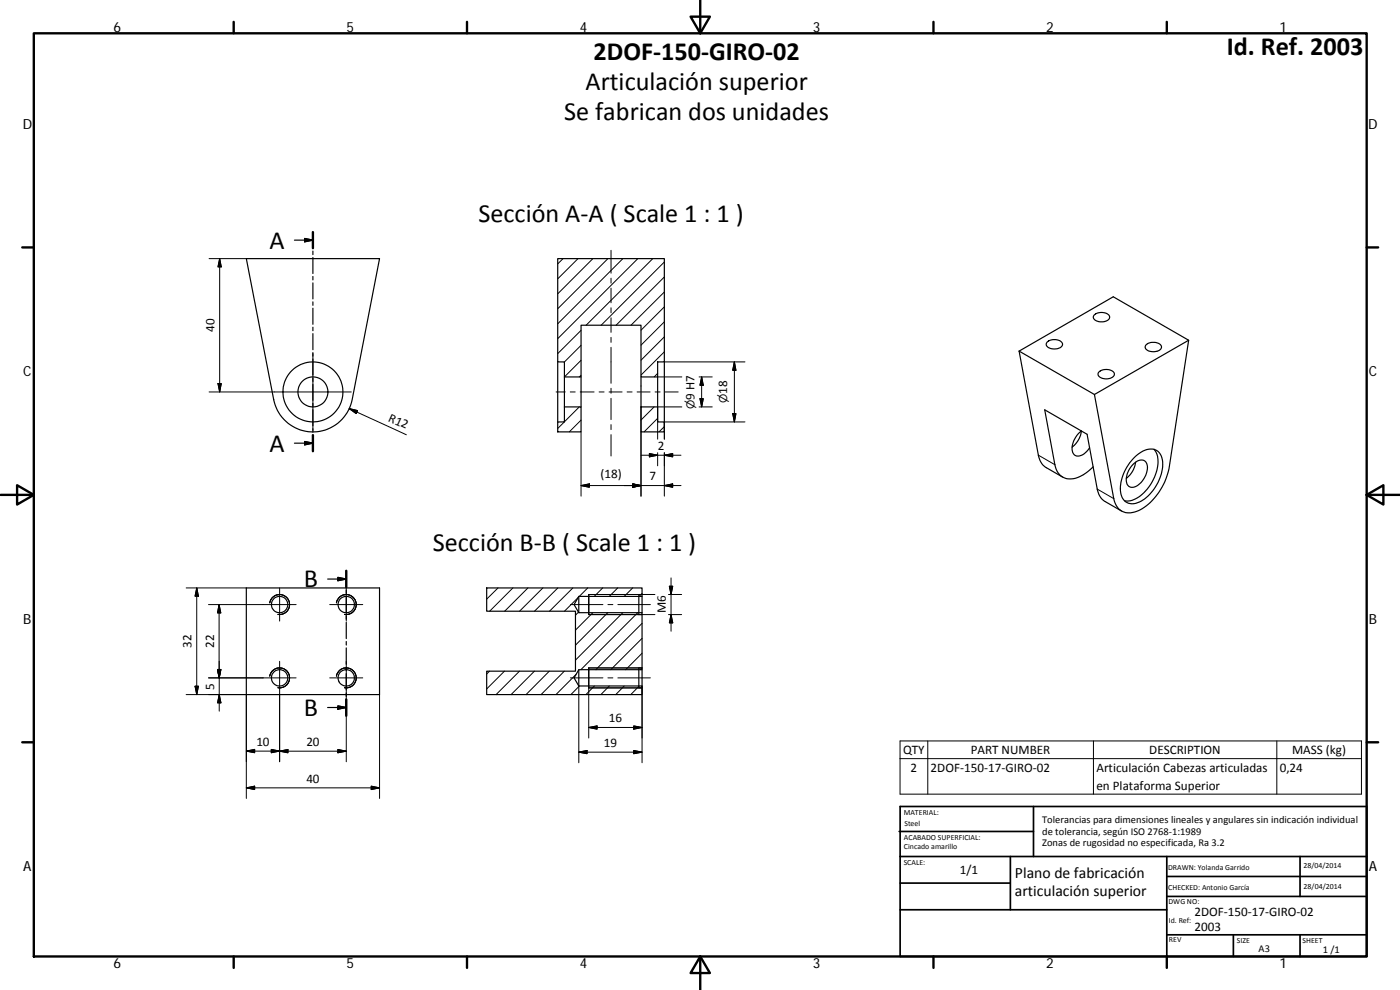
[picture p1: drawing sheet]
<svg xmlns="http://www.w3.org/2000/svg" width="420mm" height="297mm" viewBox="0 0 420 297" stroke-linecap="round" stroke-linejoin="round" font-family="sans-serif">
<g fill="none" stroke="#000" stroke-width=".36">
<path d="M73.9 77.6h40l-8.2 42.3a12 12 0 0 1-11.8 9.7 12 12 0 0 1-11.8-9.7zM88.4 72.1h5.5M91.4 71.5l2.5 .6-2.5 .5zM93.9 69.6v4.9M93.9 75.3v1.1M93.9 77.3v4.8M167.4 77.6h32v31h-2v4.5h-5v-15.5h-18v15.5h-5v-4.5h-2zM93.9 83v1M93.9 84.9v4.8M93.9 90.6v1M93.9 92.5v4.8M93.9 98.2v1"/>
<path d="M328.4 94.5a3.2 3.2 0 0 1 4.6 .4 1.71 1.71 0 0 1-2 1.7 2.14 2.14 0 0 1-2.9-1.7zM93.9 100.1v4.8M93.9 105.8v1M93.9 107.7v4.8M93.9 113.4v1M93.9 115.3v4.8M167.4 108.6v18M169.4 113.1v9M174.4 113.1v9M192.4 113.1v9M197.4 113.1v9M199.4 108.6v18"/>
<path d="M305.8 105.3l22.7 13.1M305.8 105.3l5.8 31.3a5.4 5.4 0 0 0 2.4 3.7l4.9 2.9M305.8 105.3l28.3-16.3 22.6 13.1-5.8 37.9a18.1 18.1 0 0 1-9.8 13.4 4.7 4.7 0 0 1-6.8-3.8l-5.8-31.2M314.3 102.7a3.2 3.2 0 0 1 4.6 .4 2.09 2.09 0 0 1-2.9 1.6 1.6 1.6 0 0 1-1.9-1.8zM329.8 111.6a3.2 3.2 0 0 1 4.6 .4 2.14 2.14 0 0 1-2.8 1.7 1.65 1.65 0 0 1-2-1.9zM343.9 103.5a3.2 3.2 0 0 1 4.7 .4 1.74 1.74 0 0 1-2.1 1.6 2.39 2.39 0 0 1-2.8-1.4zM356.7 102.1l-28.2 16.3M88.4 133h5.5M91.4 132.5l2.5 .5-2.5 .5zM93.9 121v1.1M93.9 122.9v4.9M93.9 128.6v1.1"/>
<path d="M93.9 130.6v4.8M169.4 122.1h5v7.5h-7v-3h2zM192.4 122.1h5v4.5h2v3h-7zM321.8 134.2a7.2 7.2 0 0 0 2.7-4.9 6.1 6.1 0 0 0-2.4 6.8 2.29 2.29 0 0 0 3.6-.3l1.3-1.5M340.3 139.1a2.34 2.34 0 0 1 3.7-.3 6.1 6.1 0 0 1-3.4 7.2 1.87 1.87 0 0 1-2-.2 1.87 1.87 0 0 1-.6-1.9 7.2 7.2 0 0 1 2.3-4.8zM340.4 137.3a6.3 6.3 0 0 1 6.4-2.3 4.7 4.7 0 0 1 2.1 5.2 13.4 13.4 0 0 1-8 10.8 3.6 3.6 0 0 1-4.7-3.8 13.8 13.8 0 0 1 4.2-9.9zM340.8 138.7a7.2 7.2 0 0 1-2.8 4.8M346.3 134.8a7.5 7.5 0 0 1 .5 7.6 11.7 11.7 0 0 1-8 7.9l-1.3-.1M328.1 140.1a8.9 8.9 0 0 1-8.5 3.3 4.9 4.9 0 0 1-3-4l-3.1-16.4 12.8 7.3 3 16.4a5.3 5.3 0 0 0 2.3 3.8l5 2.8M73.9 176.4h40v32h-40zM98.3 173.7h5.6M101.4 173.2l2.5 .5-2.5 .5z"/>
<path d="M103.9 171.3v4.9M103.9 177.1v1M103.9 179v4.9M146.1 176.4h46.6v2.5h-19l-1.4 2.5 1.4 2.4h19v17.1h-19l-1.4 2.5 1.4 2.4h19v2.6h-46.6v-7h26.6v-18h-26.6zM173.7 178.9v4.9M176.7 178.4v6M191.7 178.4v6M192.7 178.9v4.9M103.9 184.8v1M103.9 186.7v4.9M103.9 192.5v1M103.9 194.4v4.9"/>
<path d="M98.3 212.3h5.6M101.4 211.8l2.5 .5-2.5 .5zM103.9 200.2v1.1M103.9 202.1v4.9M103.9 207.9v1.1M103.9 209.8v5M173.7 200.9v4.9M176.7 200.4v6M191.7 200.4v6M192.7 200.9v4.9"/>
<circle cx="93.9" cy="117.6" r="4.5"/>
<circle cx="93.9" cy="117.6" r="9"/>
<circle cx="83.9" cy="181.4" r="2.45"/>
<circle cx="103.9" cy="181.4" r="2.46"/>
<circle cx="83.9" cy="203.4" r="2.46"/>
<circle cx="103.9" cy="203.4" r="2.46"/>
</g>
<g fill="none" stroke="#000" stroke-width=".3">
<path d="M62.7 77.6h11.2M65.9 77.6v40M65.9 77.6l.5 2.5h-1zM169 77.6l-1.6 1.6M173.5 77.6l-6.1 6.1M177.9 77.6l-10.5 10.6M182.4 77.6l-15 15M183.4 75.1v6.9M186.9 77.6l-19.5 19.6M191.4 77.6l-24 24M195.9 77.6l-20 20M199.4 78.6l-19 19"/>
<path d="M174.4 99.1l-7 7M183.4 83.5v1.5M183.4 86.5v4.3M183.4 92.4v1.5M183.4 95.4v4.3M199.4 83.1l-14.5 14.5M199.4 87.6l-10 10M199.4 96.6l-7 7M199.4 92.1l-7 7M65.4 115.1h1l-.5 2.5zM93.9 106.1v23M105.4 117.6h-42.7"/>
<path d="M166.9 117.6h2.7M171.1 117.6h1.5M174.1 117.6h4.2M174.4 103.6l-5 5M174.4 108.1l-5 5M174.4 112.6l-.5 .5M179.8 117.6h1.5M182.8 117.6h3.9M183.4 101.2v1.5M183.4 104.2v10.8M183.4 116.5v1.5M183.4 119.5v6.4"/>
<path d="M188.2 117.6h1.5M191.2 117.6h3.9M196.6 117.6h1.5M197.4 112l-1.1 1.1M197.4 113.1h7.2M199.4 108.6h24.2M199.4 105.6l-7 6.9M199.4 101.1l-7 7M199.6 117.6h3.9M209.8 113.1h4M210.1 119.6h1l-.5 2.5zM210.6 113.1v9"/>
<path d="M210.6 113.1l.5 2.5h-1zM220.4 108.6v18M220.4 108.6l.5 2.5h-1zM104.8 122.6l17.2 7.9M104.8 122.6l2.5 .6-.4 .9zM169.4 126.6l-2 2M173.9 122.1l-4.5 4.5M174.4 126l-3.6 3.6M174.4 129.6v19.3M183.4 127.4v1.5M183.4 130.4v6.4M192.4 122.1v26.8"/>
<path d="M192.4 136.6h12M194.9 136.1l2.5 .5-2.5 .5zM196.3 122.1l-3.9 3.9M197.4 135.8v4M197.4 125.5l-4.1 4.1M199.4 135.8v13.1M199.4 128l-1.6 1.6M199.4 136.6l2.5-.5v1zM204.6 122.1h-7.2v9.7M209.8 122.1h4M219.9 124.1h1l-.5 2.5zM223.6 126.6h-24.2v5.2"/>
<path d="M311.6 136.6l5 2.8M174.4 145.7l2.5-.5v1zM174.4 145.7h30M189.9 145.2l2.5 .5-2.5 .5zM199.4 145.7l2.5-.5v1zM329.3 146.7l5 2.9M55.9 176.4h18M59 176.4v32M59 176.4l.6 2.5h-1.1zM83.9 176.4v10M103.9 176.4v10M149.5 176.4l-3.4 3.4"/>
<path d="M153.9 176.4l-7 7M158.4 176.4l-6.9 7M162.9 176.4l-7 7M167.4 176.4l-7 7M171.9 176.4l-7 7M173.5 179.3l-4.1 4.1M176.4 176.4l-2.5 2.5M180.9 176.4l-2.6 2.5M185.4 176.4l-2.6 2.5M189.9 176.4l-2.6 2.5M192.7 178.1l-.9 .8M196.5 178.4h-19.8"/>
<path d="M200.6 178.4h4M200.9 175.9h1l-.5 2.5zM201.4 173.4v16M65.8 181.4v22M65.8 181.4l.5 2.5h-1zM65.8 198.4v15M81 180.9a3 3 0 0 1 3.4-2.5 3 3 0 0 1 2.5 3.5 3 3 0 0 1-3.5 2.4M83.9 198.4v30.2M88.9 181.4h-26.3M98.9 181.4h10M103.9 198.4v30.2M171.2 181.4h9.7"/>
<path d="M173.6 183.7l-.9 .9M177.9 183.8l-5.2 5.3M182.4 183.8l-9.7 9.8M182.4 181.4h1.5M185.4 181.4h9.8M186.9 183.8l-14.2 14.3M191.4 183.8l-17.1 17.1M192.7 196l-4.9 4.9M192.7 191.5l-9.4 9.4M192.7 187l-13.9 13.9M196.5 184.4h-19.8M200.6 184.4h4"/>
<path d="M201.4 184.4l.5 2.5h-1zM55.9 208.4h18v31.2M58.5 205.9h1.1l-.6 2.5zM65.3 200.9h1l-.5 2.5zM65.8 208.4l.5 2.5h-1zM81 202.9a3 3 0 0 1 3.4-2.5 3 3 0 0 1 2.5 3.5 3 3 0 0 1-3.5 2.4M88.9 203.4h-26.3M98.9 203.4h10M101 202.9a2.99 2.99 0 0 1 3.4-2.5 2.99 2.99 0 0 1 2.4 3.5 2.99 2.99 0 0 1-3.4 2.4M113.9 208.4v31.2M146.9 201.4l-.8 .8M151.4 201.4l-5.3 5.3"/>
<path d="M155.9 201.4l-7 7M160.4 201.4l-7 7M164.9 201.4l-7 7M169.4 201.4l-7 7M171.2 203.4h9.7M172.9 202.4l-6.1 6M173.7 205.8v23.1M173.9 205.8l-2.6 2.6M176.7 200.4h16M176.7 218.3l2.5-.5v1zM176.7 218.3h16M178.4 205.8l-2.6 2.6"/>
<path d="M182.4 203.4h1.5M182.9 205.8l-2.6 2.6M185.4 203.4h9.8M187.3 205.8l-2.5 2.6M190.2 217.8l2.5 .5-2.5 .5zM191.8 205.8l-2.5 2.6M192.7 200.5l-.4 .4M192.7 205.8v23.1M192.7 206.4h-16v15M73.9 236.4l2.5-.5v1zM73.9 225.4l2.5-.5v.9zM73.9 225.4h30"/>
<path d="M73.9 236.4h40M81.4 224.9l2.5 .5-2.5 .4zM83.9 225.4l2.5-.5v1zM101.4 224.9l2.5 .5-2.5 .5zM111.4 235.9l2.5 .5-2.5 .5zM173.7 225.7l2.5-.5v.9zM173.7 225.7h19M190.2 225.2l2.5 .5-2.5 .4zM270.1 222.3h138.5v16h-138.5zM270.1 227.6h138.5M278.4 222.3v16M328.2 222.3v16"/>
<path d="M383.2 222.3v16"/>
<circle cx="103.9" cy="181.4" r="3"/>
</g>
<g fill="none" stroke="#000" stroke-width=".71">
<path d="M10.1 10h400.1v277h-400.1zM70.1 6.6v3.4M140.2 6.6v3.4M207.3 5h5.8l-2.9 5zM210.2 0v10M280.2 6.6v3.4M350.2 6.6v3.4M6.7 74.2h3.4M93.9 69.6v4.9M410.2 74.2h3.4M93.9 130.6v4.8M.2 148.5h9.9"/>
<path d="M5.1 145.6l5 2.9-5 2.9zM410.2 148.5l5-2.9v5.8zM410.2 148.5h9.9M103.9 171.3v4.9M103.9 209.8v5M6.7 222.7h3.4M410.2 222.7h3.4M70.1 287v3.4M140.2 287v3.4M210.2 287l2.9 5h-5.8zM210.2 287v10M280.2 287v3.4"/>
<path d="M350.2 287v3.4"/>
</g>
<g fill="none" stroke="#000" stroke-width=".51">
<path d="M269.8 249.5h40.4M270.1 257h140.1M270.1 242h140.1v45h-140.1zM303.2 257v16M310.2 242v15M350.2 257v30M390.2 257v12M270.1 273h80.1M270.1 265h33.1M350.2 269h60M350.2 263h60M350.2 280.5h60"/>
<path d="M370.2 280.5v6.5M390.2 280.5v6.5"/>
</g>
<path d="M91.4 71.5l2.5 .6-2.5 .5zM91.4 132.5l2.5 .5-2.5 .5zM101.4 173.2l2.5 .5-2.5 .5zM101.4 211.8l2.5 .5-2.5 .5z" fill="#000" stroke="#000" stroke-width=".36"/>
<g fill="#000" stroke="#000" stroke-width=".3">
<path d="M65.9 77.6l.5 2.5h-1zM65.4 115.1h1l-.5 2.5zM210.1 119.6h1l-.5 2.5zM210.6 113.1l.5 2.5h-1zM220.4 108.6l.5 2.5h-1zM104.8 122.6l2.5 .6-.4 .9zM194.9 136.1l2.5 .5-2.5 .5zM199.4 136.6l2.5-.5v1zM219.9 124.1h1l-.5 2.5zM174.4 145.7l2.5-.5v1zM189.9 145.2l2.5 .5-2.5 .5zM199.4 145.7l2.5-.5v1z"/>
<path d="M59 176.4l.6 2.5h-1.1zM200.9 175.9h1l-.5 2.5zM65.8 181.4l.5 2.5h-1zM201.4 184.4l.5 2.5h-1zM58.5 205.9h1.1l-.6 2.5zM65.3 200.9h1l-.5 2.5zM65.8 208.4l.5 2.5h-1zM176.7 218.3l2.5-.5v1zM190.2 217.8l2.5 .5-2.5 .5zM73.9 236.4l2.5-.5v1zM73.9 225.4l2.5-.5v.9zM81.4 224.9l2.5 .5-2.5 .4z"/>
<path d="M83.9 225.4l2.5-.5v1zM101.4 224.9l2.5 .5-2.5 .5zM111.4 235.9l2.5 .5-2.5 .5zM173.7 225.7l2.5-.5v.9zM190.2 225.2l2.5 .5-2.5 .4z"/>
</g>
<g font-size="7.9">
<text x="368.2" y="16.4">Id. Ref. 2003</text>
<text x="178.1" y="18">2DOF‐150‐GIRO‐02</text>
<text x="175.7" y="27">Articulación superior</text>
<text x="169.3" y="36">Se fabrican dos unidades</text>
<text x="143.6" y="66.5">Sección A‐A ( Scale 1 : 1 )</text>
<text x="80.9" y="74.6">A</text>
<text x="80.9" y="135.5">A</text>
<text x="129.9" y="165.3">Sección B‐B ( Scale 1 : 1 )</text>
<text x="91.2" y="176.2">B</text>
<text x="91.2" y="214.8">B</text>
</g>
<g font-size="4.7">
<text x="304.6" y="263.5">Plano de fabricación</text>
<text x="304.6" y="268.9">articulación superior</text>
</g>
<g font-size="4.2">
<text x="34" y="9.6">6</text>
<text x="104" y="9.6">5</text>
<text x="174" y="9.6">4</text>
<text x="244" y="9.6">3</text>
<text x="314" y="9.6">2</text>
<text x="384" y="9.6">1</text>
<text x="6.8" y="38.7">D</text>
<text x="410.6" y="38.7">D</text>
<text x="7" y="112.9">C</text>
<text x="410.8" y="112.9">C</text>
<text x="7" y="187.1">B</text>
<text x="410.8" y="187.1">B</text>
<text x="7" y="261.3">A</text>
<text x="410.8" y="261.3">A</text>
<text x="34" y="290.4">6</text>
<text x="104" y="290.4">5</text>
<text x="174" y="290.4">4</text>
<text x="244" y="290.4">3</text>
<text x="314" y="290.4">2</text>
<text x="384" y="290.4">1</text>
</g>
<g font-size="3.9">
<text x="64.4" y="99.6" transform="rotate(-90 64.4 99.6)">40</text>
<text x="208.4" y="119.9" transform="rotate(-90 208.4 119.9)">9 H7</text>
<text x="218.2" y="118.2" transform="rotate(-90 218.2 118.2)">18</text>
<text x="116.3" y="126.2" transform="rotate(25 116.3 126.2)">R12</text>
<text x="197.4" y="135.1">2</text>
<text x="180.2" y="143.5">(18)</text>
<text x="194.9" y="144.2">7</text>
<text x="199.8" y="184.1" transform="rotate(-90 199.8 184.1)">M6</text>
<text x="57.5" y="194.4" transform="rotate(-90 57.5 194.4)">32</text>
<text x="64.3" y="194.4" transform="rotate(-90 64.3 194.4)">22</text>
<text x="64.3" y="206.9" transform="rotate(-90 64.3 206.9)">5</text>
<text x="182.7" y="216.7">16</text>
<text x="76.9" y="223.8">10</text>
<text x="91.9" y="223.8">20</text>
<text x="181.2" y="224.1">19</text>
<text x="271" y="226.2">QTY</text>
<text x="291.3" y="226.2">PART NUMBER</text>
<text x="344.9" y="226.2">DESCRIPTION</text>
<text x="387.8" y="226.3">MASS (kg)</text>
<text x="273.3" y="231.5">2</text>
<text x="279.3" y="231.5">2DOF‐150‐17‐GIRO‐02</text>
<text x="329" y="231.6">Articulación Cabezas articuladas</text>
<text x="384.1" y="231.5">0,24</text>
<text x="91.9" y="234.8">40</text>
<text x="329" y="236.9">en Plataforma Superior</text>
<text x="288.1" y="262.1">1/1</text>
<text x="358.5" y="274.9">2DOF‐150‐17‐GIRO‐02</text>
<text x="358.5" y="279.4">2003</text>
</g>
<g font-size="3.2">
<text x="208.4" y="122.7" transform="rotate(-90 208.4 122.7)">⌀</text>
<text x="218.2" y="121" transform="rotate(-90 218.2 121)">⌀</text>
</g>
<g font-size="3.1">
<text x="312.8" y="246.8">Tolerancias para dimensiones lineales y angulares sin indicación individual</text>
<text x="312.8" y="250.4">de tolerancia, según ISO 2768‐1:1989</text>
<text x="312.8" y="254">Zonas de rugosidad no especificada, Ra 3.2</text>
<text x="377.7" y="285.6">A3</text>
<text x="397" y="285.9">1 /1</text>
</g>
<g font-size="2.4">
<text x="271.2" y="244.4">MATERIAL:</text>
<text x="271.3" y="251.9">ACABADO SUPERFICIAL:</text>
<text x="271.4" y="247.9">Steel</text>
<text x="271.3" y="254.6">Cincado amarillo</text>
<text x="271.2" y="259.7">SCALE:</text>
<text x="350.6" y="260.9">DRAWN: Yolanda Garrido</text>
<text x="391.2" y="260.6">28/04/2014</text>
<text x="350.6" y="267">CHECKED: Antonio García</text>
<text x="391.2" y="266.6">28/04/2014</text>
<text x="350.7" y="271.4">DWG NO:</text>
<text x="350.8" y="276.8">Id. Ref:</text>
<text x="350.8" y="282.8">REV</text>
<text x="371.2" y="282.9">SIZE</text>
<text x="390.9" y="282.9">SHEET</text>
</g>
</svg>
